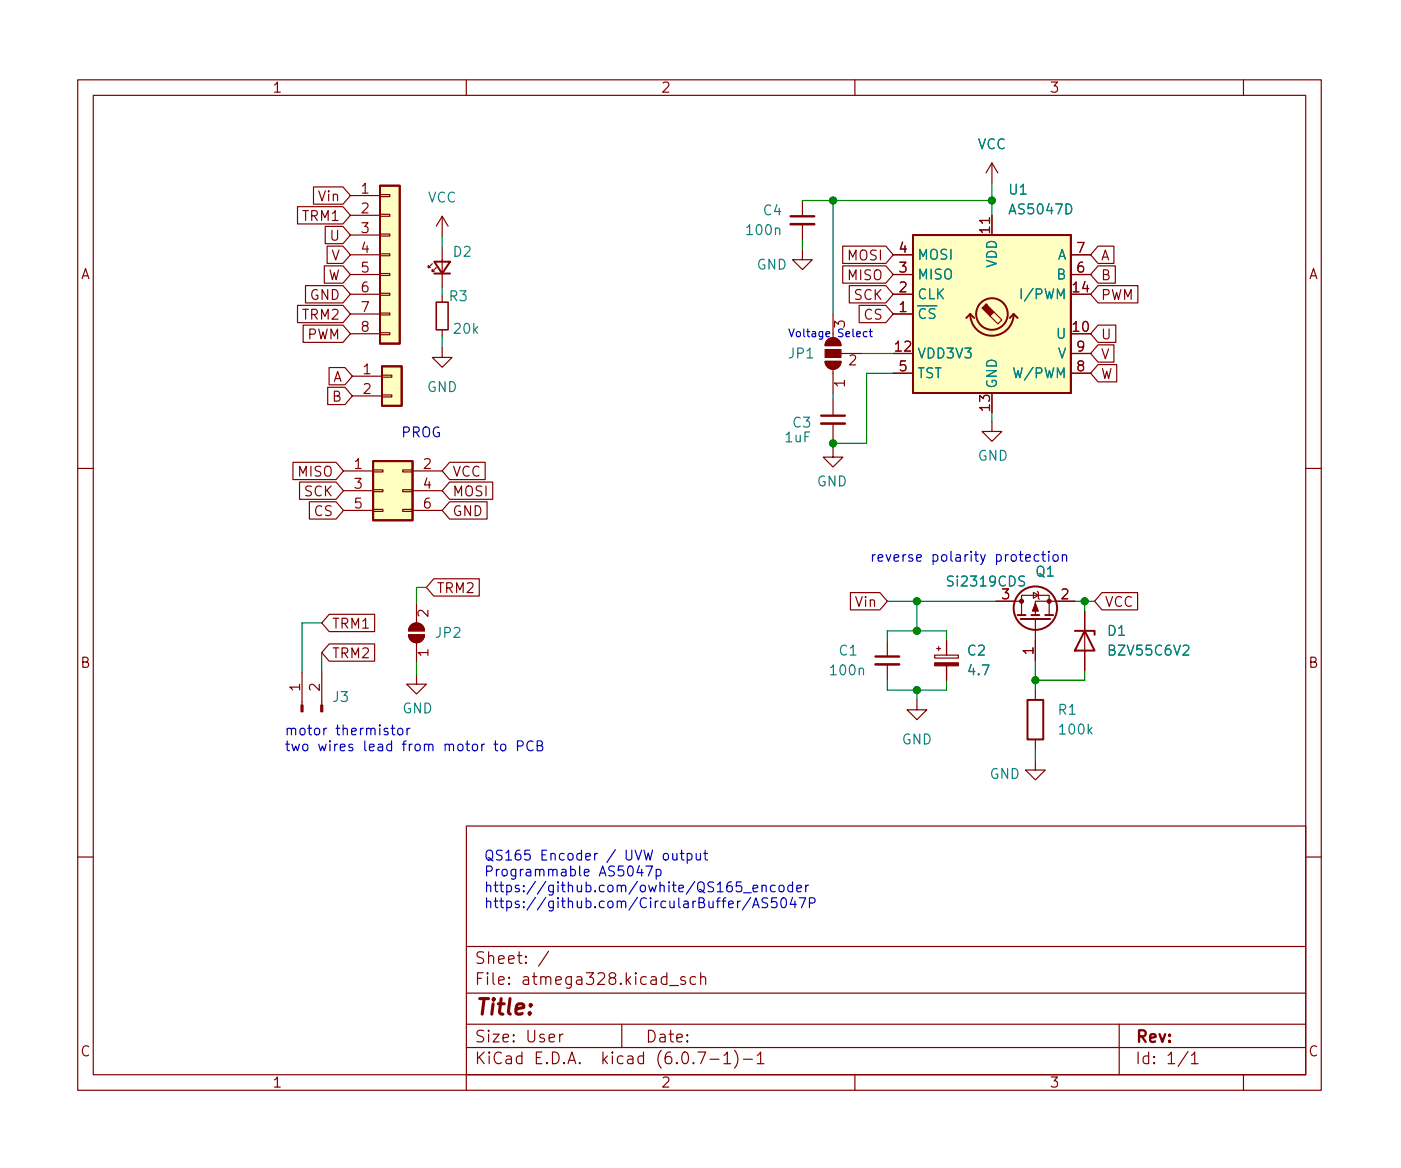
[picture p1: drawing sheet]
<svg xmlns="http://www.w3.org/2000/svg" width="180mm" height="150mm" viewBox="0 0 180 150" stroke-linecap="round" stroke-linejoin="round" font-family="sans-serif">
<g fill="none" stroke="#840000" stroke-width=".15">
<path d="M10 10.3h160v130h-160zM12 12.3h156v126h-156zM60 10.3v2M110 10.3v2M160 10.3v2M38.3 26.6h5.8l1 1.1-1 1.1h-5.8zM38.3 39.3h5.8l1 1.1-1 1.1h-5.8zM39.3 36.8h4.8l1 1.1-1 1.1h-4.8zM40.3 24.1h3.8l1 1.1-1 1.1h-3.8zM41.7 34.2h2.4l1 1.1-1 1.1h-2.4zM41.8 29.1h2.3l1 1.1-1 1.2h-2.3zM42.1 31.7h2l1 1.1-1 1.1h-2z"/>
<path d="M45.1 37.9h3.8M45.1 35.3h3.8M45.1 32.8h3.8M45.1 25.2h3.8M45.1 27.7h3.8M45.1 30.2h3.8M48.9 37.7h1.3v.3h-1.3zM48.9 35.2h1.3v.2h-1.3zM48.9 32.7h1.3v.2h-1.3zM48.9 30.1h1.3v.3h-1.3zM48.9 27.6h1.3v.2h-1.3zM48.9 25h1.3v.3h-1.3z"/>
<path d="M55.6 33.9l-.5 .5v-.2v.2h.3M56.1 34.4l-.5 .5v-.2v.2h.3M56.9 27.8l-.8 1.3M56.9 27.8v2.6M56.9 31.9v5.1M56.9 38.1v.8M56.9 27.8l.8 1.3M103.3 32.1v1.3h-1.3l1.3 1.3 1.2-1.3h-1.2M103.3 25.8v2M103.3 28.8v2.1M108.4 34.2h5.6l.9 1.1-.9 1.1h-5.6zM108.4 31.7h5.6l.9 1.1-.9 1.1h-5.6z"/>
<path d="M109.3 36.8h4.7l.9 1.1-.9 1.1h-4.7zM110.6 39.3h3.4l.9 1.1-.9 1.1h-3.4zM114.9 37.9h2.6M114.9 35.3h2.6M114.9 32.8h2.6M127.6 21v2.5M127.6 27.7v2.5M127.6 21l-.7 1.2M127.6 21l.8 1.2M137.8 35.3h2.5M137.8 32.8h2.5M141.3 36.8h5.1v2.2h-5.1l-1-1.1z"/>
<path d="M141.3 34.2h2.2v2.2h-2.2l-1-1.1zM141.3 31.7h2v2.2h-2l-1-1.1zM37.7 59.5h5.5l1 1.1-1 1.1h-5.5zM39 41.8h5.1l1 1.1-1 1.2h-5.1zM42.2 49.8h2.2l.9 1.1-.9 1.2h-2.2zM42.3 47.3h2.1l.9 1.1-.9 1.1h-2.1zM45.1 40.4h3.8M45.1 42.9h3.8M45.3 48.4h3.8M45.3 50.9h3.8M48.9 42.8h1.3v.3h-1.3zM48.9 40.3h1.3v.2h-1.3z"/>
<path d="M49.1 50.8h1.3v.3h-1.3zM49.1 48.3h1.3v.2h-1.3zM56.9 44.7v1.3h1.3l-1.3 1.3-1.3-1.3h1.3M56.9 42.4v.8M57.8 59.5h4.6v2.2h-4.6l-.9-1.1zM106.2 46.5h2a1.02 1.02 0 0 1-1 1 1.02 1.02 0 0 1-1-1zM106.5 43.7a1.02 1.02 0 0 1 1.1-.2 1.02 1.02 0 0 1 .6 1h-2l.1-.5zM107.2 57.5v1.3h-1.3l1.3 1.3 1.3-1.3h-1.3M107.2 40.4v2.5M107.2 47.5v3.1M107.2 51.5v2M107.2 54.5v2"/>
<path d="M108.2 45.5h2.8M114.9 40.4h2.6M114.9 48h2.6M127.6 54.2v1.3h1.3l-1.3 1.3-1.2-1.3h1.2M127.9 40.1l1 1.1-.5 .5-1-1M137.8 45.5h2.5M137.8 48h2.5M141.3 44.4h2v2.2h-2l-1-1.1zM141.3 46.9h2.4v2.2h-2.4l-1-1.1zM141.3 41.8h2.3v2.3h-2.3l-1-1.2zM10 60.3h2M38.5 62h4.7l1 1.1-1 1.1h-4.7z"/>
<path d="M39.8 64.6h3.4l1 1.1-1 1.1h-3.4zM42.4 79h5.8v2.3h-5.8l-1-1.1zM44.2 60.6h3.8M44.2 63.1h3.8M44.2 65.7h3.8M48 65.5h1.3v.3h-1.3zM48 63h1.3v.3h-1.3zM48 60.5h1.3v.2h-1.3zM51.8 65.5h1.3v.3h-1.3zM51.8 63h1.3v.3h-1.3zM51.8 60.5h1.3v.2h-1.3zM53.1 60.6h3.8"/>
<path d="M53.1 63.1h3.8M53.1 65.7h3.8M53.6 77.6v2.6M55.8 74.5h5.9v2.2h-5.9l-.9-1.1zM57.8 64.6h4.9v2.2h-4.9l-.9-1.1zM57.8 62h5.6v2.2h-5.6l-.9-1.1zM109.4 76.2h3.8l1 1.2-1 1.1h-3.8zM128.1 77.4h3.3M131.4 79.1v-2.5h3.6v2.5M133 76.2l.6 .4-.6 .4zM133.2 79.6v5.4M133.5 76.1l.1 .1v.8l.1 .1"/>
<path d="M138.3 77.4h-5.1v1.7M139.6 78.6v7.6M141.8 76.2h4.6v2.3h-4.6l-1-1.1zM168 60.3h2M38.9 86.5v4.2M41.4 86.5v4.2M42.4 82.9h5.8v2.2h-5.8l-1-1.1zM52.6 81.7h2a1.02 1.02 0 0 1-1 1 1.02 1.02 0 0 1-1-1zM52.9 80.5a1.02 1.02 0 0 1 1.1-.3 1.02 1.02 0 0 1 .6 1h-2l.1-.5zM53.6 86.8v1.2h1.3l-1.3 1.3-1.3-1.3h1.3M53.6 82.7v2.5M114.2 82.4v2.1"/>
<path d="M114.2 85.5v2M118 90.1v1.2h1.3l-1.3 1.3-1.3-1.3h1.3M120.3 84.3h3v.4h-3zM120.5 83.5h.5M120.8 83.2v.5M121.8 82.4v1.9M121.8 85.7v1.8M133.2 97.8v1.3h1.3l-1.3 1.2-1.2-1.2h1.2M133.2 88.8v1.3M133.2 95.1v1.3M10 110.3h2M60 106.3h108v32h-108z"/>
<path d="M168 110.3h2M60 138.3v2M60 134.8h108M60 131.8h108M60 127.8h108M60 121.8h108M70.6 122.4l-1.3 1.9M72 133.1v1M72.4 133.1a.38 .38 0 0 0-.4 .2M80 131.8v3M86.2 126.8h1.1M88.2 125.7h-.4l-.2 .2 .1 .2 .5 .1v.2v.2l-.2 .1-.4-.1"/>
<path d="M89.5 125.7h-.4l-.3 .2v.5l.1 .2 .2 .1 .4-.1M89.8 135.4h1l-.6 1.5M90.2 125.8a.37 .37 0 0 1 .6 .1v.8M90.2 125.2v1.5M91.4 136.3h1.1M93.2 135.8l.4-.4v1.5M93.2 136.9h.8M94.5 135.1a1.72 1.72 0 0 1 0 2.3M95.7 136.3h1.1M97.4 135.8l.5-.4v1.5M97.4 136.9h.9M110 138.3v2"/>
<path d="M144 131.8v6.5M152.9 135.3l-1.3 1.9M153.3 135.8l.4-.4v1.5M153.3 136.9h.9M160 138.3v2"/>
</g>
<g fill="#840000" stroke="#840000" stroke-width=".15">
<path d="M41.3 90.7h.2v.9h-.2z"/>
<path d="M38.7 90.7h.3v.9h-.3z"/>
<path d="M106.2 46.5h2a1.02 1.02 0 0 1-1 1 1.02 1.02 0 0 1-1-1z"/>
<path d="M106.2 45h2v1h-2z"/>
<path d="M106.5 43.7a1.02 1.02 0 0 1 1.1-.2 1.02 1.02 0 0 1 .6 1h-2l.1-.5z"/>
<path d="M126.4 39.6l.5-.5 1 1-.5 .6z"/>
<path d="M133.2 77.6l.4 1h-.8z"/>
<path d="M120.3 85.3h3v.4h-3z"/>
<path d="M52.6 81.7h2a1.02 1.02 0 0 1-1 1 1.02 1.02 0 0 1-1-1z"/>
<path d="M52.9 80.5a1.02 1.02 0 0 1 1.1-.3 1.02 1.02 0 0 1 .6 1h-2l.1-.5z"/>
<circle cx="135" cy="77.4" r=".25"/>
<circle cx="131.4" cy="77.4" r=".25"/>
</g>
<path d="M101.7 28.8h3.1M105.7 54.5h3M112.6 85.5h3.1" fill="none" stroke="#840000" stroke-width=".33"/>
<path d="M101.7 27.8h3.1M105.7 53.5h3M112.6 84.5h3.1" fill="none" stroke="#840000" stroke-width=".3"/>
<g fill="#ffffc2" stroke="#ffffc2" stroke-width=".13">
<path d="M117.5 30.2h20.3v20.4h-20.3z"/>
<path d="M49.1 47.1h2.6v5.1h-2.6z"/>
<path d="M48 59.3h5.1v7.6h-5.1z"/>
<path d="M48.9 23.9h2.5v20.3h-2.5z"/>
</g>
<g fill="none" stroke="#840000" stroke-width=".25">
<path d="M48.9 23.9h2.5v20.3h-2.5zM55.9 33.7h2l-1 1.5zM55.9 35.2h2M117.5 30.2h20.3v20.4h-20.3zM48 59.3h5.1v7.6h-5.1zM49.1 47.1h2.6v5.1h-2.6zM124.8 40.4a2.79 2.79 0 0 0 2.8 2.8 2.79 2.79 0 0 0 2.8-2.8M124.8 40.4l-.5 .5M124.8 40.4l.5 .5M130.4 40.4l-.5 .5M130.4 40.4l.5 .5M130.9 79.1h1.1"/>
<path d="M131.3 79.6h3.8M132.7 79.1h1M134.5 79.1h1M132.2 90.1h2v5h-2zM138.3 81.2h2.5v.5M139.6 81.2l1.2 2.5h-2.5z"/>
<circle cx="127.6" cy="40.4" r="2.03"/>
<circle cx="133.2" cy="78.2" r="2.79"/>
</g>
<path d="M131.4 37.2v1.2" fill="none" stroke="#008484" stroke-width=".15"/>
<path d="M56.1 38.9h1.6v3.5h-1.6z" fill="none" stroke="#840000" stroke-width=".2"/>
<g fill="none" stroke="#0000c2" stroke-width=".15">
<path d="M111.6 42.7h-.3l-.2 .1 .1 .5h.4M111.9 42.7h.3M112 42.3v.9l.2 .1M133.7 71.4h-.4l-.2 .2v.4l.1 .2h.5M134 71.4h.5M134.2 70.9v1.1l.1 .2h.2M134.9 70.9v.2M134.9 71.4v.8M135.6 71.4a.34 .34 0 0 1 .6 .2v.4a.34 .34 0 0 1-.4 .2 .34 .34 0 0 1-.3-.2v-.4zM136.7 71.5a.32 .32 0 0 1 .5 0v.7M136.7 71.4v.8M50.3 93.7h.5"/>
<path d="M50.5 93.3v1.1l.1 .1 .2 .1M51.3 93.8a.34 .34 0 0 1 .5 .1v.4a.34 .34 0 0 1-.3 .3 .34 .34 0 0 1-.3-.3v-.4zM52.4 93.7v.9M52.7 93.7l-.2 .1-.1 .1M63.6 95.8h.4M63.7 95.3v1.1l.1 .1 .2 .1M64.5 95.8a.34 .34 0 0 1 .6 .2v.4a.34 .34 0 0 1-.4 .2 .34 .34 0 0 1-.3-.2v-.4zM66.6 96h.5a.34 .34 0 0 0 .2-.3 .34 .34 0 0 0-.2-.4h-.5v1.3M68.6 95.4a.51 .51 0 0 0-.6 0 .51 .51 0 0 0-.2 .7 .48 .48 0 0 0 .2 .4 .48 .48 0 0 0 .6 0M69.1 95.9h.6l.1-.2-.1-.3-.1-.1h-.5v1.3h.5a.34 .34 0 0 0 .3-.4 .34 .34 0 0 0-.3-.3M82.3 111.4l-.3 .9h.7M82.6 111.9v.8"/>
<path d="M83.1 111.4h.9l-.6 1.3M84.4 111.9h.4l.2 .2v.4l-.1 .1h-.5M84.4 111.9v1.2M86.6 109.8v.8a.34 .34 0 0 0 .5-.1M87.1 109.8v.9M87.5 109.8h.5M87.7 109.4v1.1l.1 .1 .2 .1M88.4 109.9l.4-.1 .2 .3v.3l-.1 .2h-.5M88.4 109.8v1.3M89.6 109.8v.8a.34 .34 0 0 0 .5-.1M90.1 109.8v.9M90.5 109.8h.5"/>
<path d="M90.7 109.4v1.1l.1 .1 .2 .1M95.7 114.9h1M96.6 115.5l-1.1 1.6M96.8 116.8l.5-1.3 .4 1.3M96.9 114.3l.6-.1-.1-.2-.3-.1-.2 .2 .1 .6h.4M97 116.4h.6M98 114a.32 .32 0 0 1 .6 .1v.6M98 113.9v.8M98.8 115.6l-.5-.1-.2 .1-.1 .3a.6 .6 0 0 0 .7 .3l.1 .2-.1 .3h-.7M99.7 114l-.3-.1-.3 .2v.4l.2 .2h.4M99.9 115.5h-.6v.6l.1-.1 .5 .1 .1 .1-.1 .5-.2 .1h-.3l-.1-.1M100.3 114a.34 .34 0 0 1 .6 .1v.4a.34 .34 0 0 1-.3 .3 .34 .34 0 0 1-.4-.3v-.4z"/>
<path d="M100.6 115.6l.3-.1a.79 .79 0 0 1 0 1.3h-.1a.77 .77 0 0 1-.2-1.2zM102 114l-.4-.1-.2 .2v.4l.1 .2h.5M102 115.5l-.3 .9h.8M102 113.5v1.2M102.3 115.9v.9M102.5 114.3l.6-.1v-.2l-.4-.1-.2 .2 .1 .6h.5M102.8 115.5h.9l-.6 1.3M103.7 113.9v.8M104 113.9l-.2 .1-.1 .1M104.2 116.2h.4a.34 .34 0 0 0 .3-.3 .34 .34 0 0 0-.3-.4h-.4v1.3"/>
</g>
<g fill="none" stroke="#008400" stroke-width=".15">
<path d="M56.9 30.4v1.5M56.9 37v1.1M103.3 25.8h24.3M103.3 30.9v1.2M107.2 25.8v14.6M127.6 23.5v4.2M56.9 43.2v1.5M107.2 50.6v.9M107.2 56.5v1M111 45.5h3.9M114.9 48h-3.4v9h-4.3M127.6 53.1v1.1"/>
<path d="M54.9 75.6h-1.3v2M114.2 77.4h13.9M118 77.4v3.8M138.3 77.4h2.5M139.6 77.4v1.2M41.4 80.2h-2.5v6.3M41.4 84v2.5M53.6 85.2v1.6M114.2 87.5v1.3h7.6v-1.3M114.2 82.4v-1.2h7.6v1.2M118 88.8v1.3M133.2 85v3.8"/>
<path d="M133.2 96.4v1.4M139.6 86.2v1.3h-6.4"/>
</g>
<g fill="#008400" stroke="#008400" stroke-width=".15">
<circle cx="107.2" cy="57" r=".46"/>
<circle cx="118" cy="77.4" r=".46"/>
<circle cx="133.2" cy="87.5" r=".46"/>
<circle cx="139.6" cy="77.4" r=".46"/>
<circle cx="118" cy="88.8" r=".46"/>
<circle cx="127.6" cy="25.8" r=".46"/>
<circle cx="107.2" cy="25.8" r=".46"/>
<circle cx="118" cy="81.2" r=".46"/>
</g>
<text font-size="2.8" fill="#840000" x="61" y="130.6">Title:</text>
<g font-size="2.1" fill="#840000">
<text x="61" y="124">Sheet: /</text>
<text x="61" y="126.7">File: atmega328.kicad_sch</text>
<text x="61" y="136.9">KiCad E.D.A. kicad (6.0.7-1)-1</text>
<text x="61" y="134.1">Size: User</text>
<text x="83" y="134.1">Date:</text>
<text x="146" y="134.1">Rev:</text>
<text x="146" y="136.9">Id: 1/1</text>
</g>
<g font-size="1.8" fill="#840000">
<text x="35" y="11.9">1</text>
<text x="85" y="11.9">2</text>
<text x="135" y="11.9">3</text>
<text x="39" y="28.4">TRM1</text>
<text x="41.1" y="25.9">Vin</text>
<text x="46.5" y="24.9">1</text>
<text x="46.5" y="27.4">2</text>
<text x="46.5" y="30">3</text>
<text x="127.4" y="30" transform="rotate(-90 127.4 30)">11</text>
<text x="10.3" y="35.9">A</text>
<text x="42.5" y="31">U</text>
<text x="42.6" y="33.5">V</text>
<text x="46.5" y="32.5">4</text>
<text x="46.5" y="35.1">5</text>
<text x="109.1" y="33.5">MOSI</text>
<text x="115.7" y="35.1">3</text>
<text x="115.7" y="32.5">4</text>
<text x="138.6" y="35.1">6</text>
<text x="138.6" y="32.5">7</text>
<text x="141.6" y="33.5">A</text>
<text x="168.4" y="35.9">A</text>
<text x="39" y="41.1">TRM2</text>
<text x="39.9" y="38.6">GND</text>
<text x="42.1" y="36">W</text>
<text x="46.5" y="37.6">6</text>
<text x="46.5" y="40.1">7</text>
<text x="109.1" y="36">MISO</text>
<text x="109.9" y="38.6">SCK</text>
<text x="111.2" y="41.1">CS</text>
<text x="115.7" y="40.1">1</text>
<text x="115.7" y="37.6">2</text>
<text x="138.1" y="37.6">14</text>
<text x="141.6" y="38.6">PWM</text>
<text x="141.6" y="36">B</text>
<text x="39.5" y="43.7">PWM</text>
<text x="46.5" y="42.7">8</text>
<text x="108.7" y="42.2" transform="rotate(-90 108.7 42.2)">3</text>
<text x="109.2" y="47">2</text>
<text x="115.2" y="45.2">12</text>
<text x="115.7" y="47.8">5</text>
<text x="138.1" y="42.7">10</text>
<text x="138.6" y="47.8">8</text>
<text x="138.6" y="45.2">9</text>
<text x="141.6" y="46.2">V</text>
<text x="141.6" y="43.7">U</text>
<text x="42.8" y="49.1">A</text>
<text x="42.8" y="51.7">B</text>
<text x="46.8" y="48.1">1</text>
<text x="46.8" y="50.7">2</text>
<text x="108.7" y="49.8" transform="rotate(-90 108.7 49.8)">1</text>
<text x="127.4" y="52.8" transform="rotate(-90 127.4 52.8)">13</text>
<text x="141.6" y="48.7">W</text>
<text x="38.4" y="61.3">MISO</text>
<text x="39.2" y="63.9">SCK</text>
<text x="45.6" y="60.3">1</text>
<text x="45.6" y="62.9">3</text>
<text x="45.6" y="65.4">5</text>
<text x="54.5" y="60.3">2</text>
<text x="54.5" y="62.9">4</text>
<text x="54.5" y="65.4">6</text>
<text x="58.2" y="63.9">MOSI</text>
<text x="58.2" y="61.3">VCC</text>
<text x="40.5" y="66.4">CS</text>
<text x="58.2" y="66.4">GND</text>
<text x="56.1" y="76.3">TRM2</text>
<text x="128.9" y="77.1">3</text>
<text x="136.5" y="77.1">2</text>
<text x="42.7" y="80.9">TRM1</text>
<text x="55.1" y="79.4" transform="rotate(-90 55.1 79.4)">2</text>
<text x="110.2" y="78.1">Vin</text>
<text x="142.1" y="78.1">VCC</text>
<text x="10.3" y="85.9">B</text>
<text x="38.6" y="88.9" transform="rotate(-90 38.6 88.9)">1</text>
<text x="41.1" y="88.9" transform="rotate(-90 41.1 88.9)">2</text>
<text x="42.7" y="84.7">TRM2</text>
<text x="55.1" y="84.5" transform="rotate(-90 55.1 84.5)">1</text>
<text x="133" y="84.2" transform="rotate(-90 133 84.2)">1</text>
<text x="168.4" y="85.9">B</text>
<text x="10.3" y="135.9">C</text>
<text x="168.4" y="135.9">C</text>
<text x="35" y="139.9">1</text>
<text x="85" y="139.9">2</text>
<text x="135" y="139.9">3</text>
</g>
<g font-size="1.8" fill="#008484">
<text x="125.8" y="19.2">VCC</text>
<text x="55" y="26.1">VCC</text>
<text x="98.3" y="27.7">C4</text>
<text x="129.9" y="25">U1</text>
<text x="130.1" y="27.6">AS5047D</text>
<text x="58.4" y="33">D2</text>
<text x="96.2" y="30.2">100n</text>
<text x="97.3" y="34.7">GND</text>
<text x="118" y="36">MISO</text>
<text x="118" y="33.4">MOSI</text>
<text x="128.3" y="34.5" transform="rotate(-90 128.3 34.5)">VDD</text>
<text x="136" y="36">B</text>
<text x="136" y="33.4">A</text>
<text x="57.8" y="38.8">R3</text>
<text x="118" y="41">~{CS}</text>
<text x="118" y="38.5">CLK</text>
<text x="132" y="38.5">I/PWM</text>
<text x="58.5" y="42.9">20k</text>
<text x="101.5" y="46.1">JP1</text>
<text x="118" y="46.1">VDD3V3</text>
<text x="136" y="43.6">U</text>
<text x="136.1" y="46.1">V</text>
<text x="54.9" y="50.4">GND</text>
<text x="118" y="48.7">TST</text>
<text x="128.3" y="50.1" transform="rotate(-90 128.3 50.1)">GND</text>
<text x="130.8" y="48.7">W/PWM</text>
<text x="101.1" y="56.9">1uF</text>
<text x="102" y="55">C3</text>
<text x="125.8" y="59.3">GND</text>
<text x="105.1" y="62.6">GND</text>
<text x="122.2" y="75.5">Si2319CDS</text>
<text x="133.3" y="74.2">Q1</text>
<text x="56.1" y="82.1">JP2</text>
<text x="142.6" y="81.8">D1</text>
<text x="107" y="86.9">100n</text>
<text x="108" y="84.3">C1</text>
<text x="124.5" y="84.3">C2</text>
<text x="124.7" y="86.9">4.7</text>
<text x="142.9" y="84.3">BZV55C6V2</text>
<text x="42.9" y="90.3">J3</text>
<text x="51.8" y="91.8">GND</text>
<text x="116" y="95.8">GND</text>
<text x="136.2" y="92">R1</text>
<text x="136.5" y="94.5">100k</text>
<text x="127.3" y="100.2">GND</text>
</g>
<g font-size="1.8" fill="#0000c2">
<text x="51.6" y="56.3">PROG</text>
<text x="111.9" y="72.3">reverse polarity protection</text>
<text x="36.6" y="94.6">motor thermistor</text>
<text x="36.6" y="96.7">two wires lead from motor to PCB</text>
<text x="62.2" y="110.7">QS165 Encoder / UVW output</text>
<text x="62.2" y="112.8">Programmable AS5047p</text>
<text x="62.2" y="114.8">https://github.com/owhite/QS165_encoder</text>
<text x="62.2" y="116.9">https://github.com/CircularBuffer/AS5047P</text>
</g>
<text font-size="1.4" fill="#0000c2" x="101.3" y="43.4">Voltage Select</text>
</svg>
